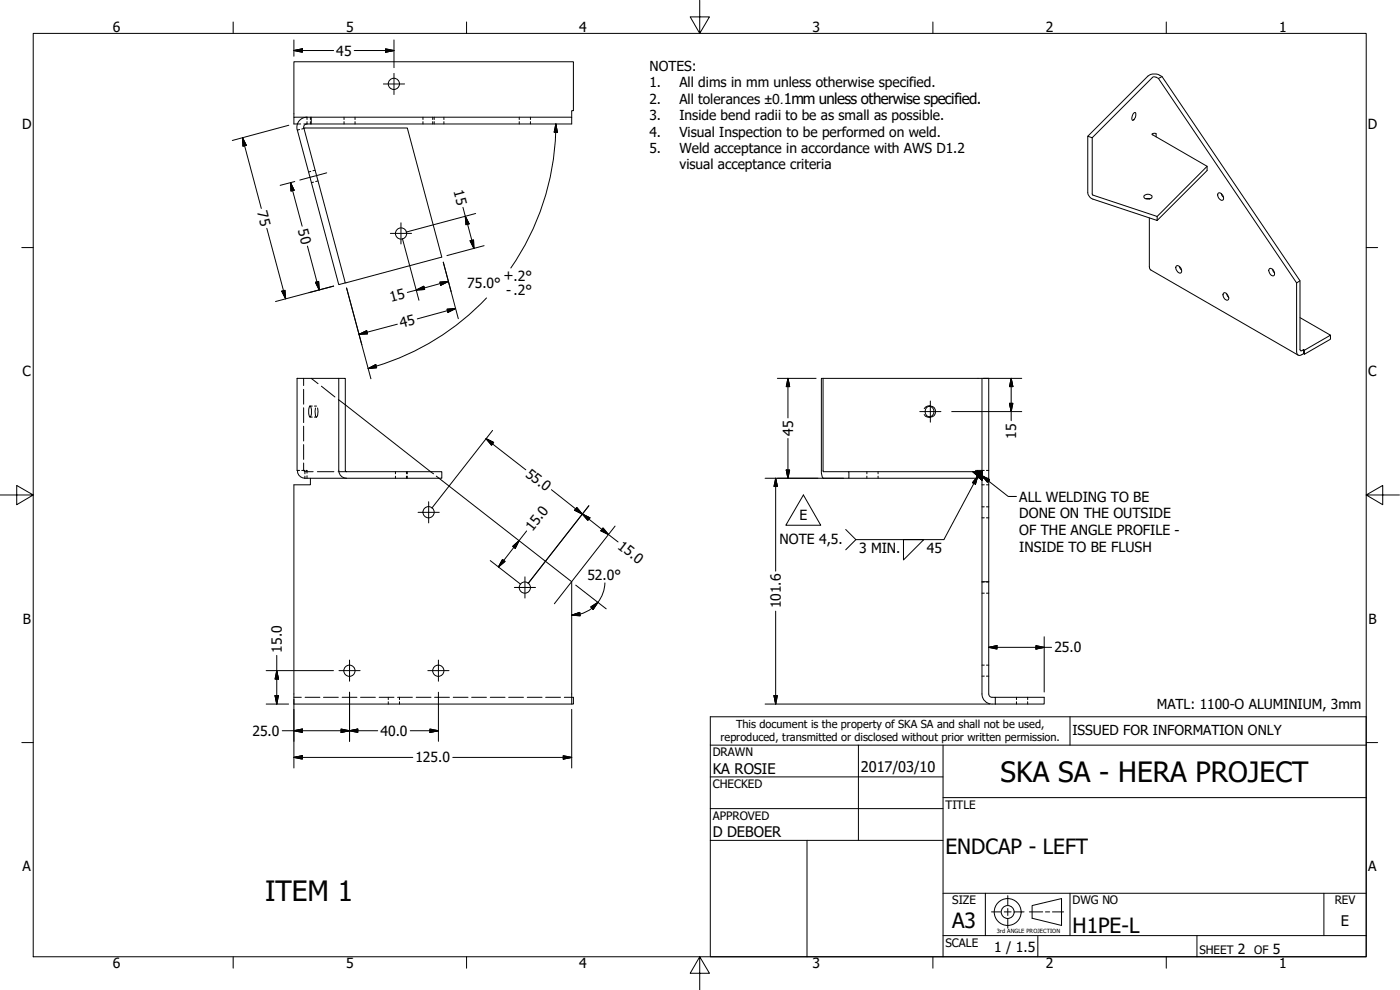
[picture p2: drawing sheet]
<svg xmlns="http://www.w3.org/2000/svg" width="420mm" height="297mm" viewBox="0 0 420 297" stroke-linecap="round" stroke-linejoin="round" font-family="sans-serif">
<!-- layer: Visible (ANSI) -->
<g fill="none" stroke="#000" stroke-width=".3">
<path d="M88.2 35.2v-16.7h83.9v14.7h-.5v2M90 36l1.2-.7 .9-.1h79.5v2h-79.5l-.6 .2-.3 .4v.6l12.4 46.5-1.9 .5-12.5-46.4 .1-1.8zM91.2 38.5l31-.1 10.4 38.7-29 7.8M92.1 35.2h-3.9v2h1.1M93.4 35.2v2M340.3 33.9l.4-.1a1.78 1.78 0 0 1-.8 2.3l-.2-1zM348.7 23l-1 .5M326.5 40.9l1.3 .4 18.2-18.2 1 .1 .7 .3 41.4 61.4v20.6a.95 .95 0 0 0 .5 1.1 .95 .95 0 0 0 1.1-.2l.5-.3v-1.2l-.7 .4-.4-.4v-20.6l-41.4-61.3a3.6 3.6 0 0 0-4.2-.2l-18 18.1v16.9l.6 1.4 .9 .5 19.3 6.5v-1.3l-19.4-6.5-.1-17.1M343.3 58.7l.3-.2a1.44 1.44 0 0 1 2.2 .5 1.45 1.45 0 0 1-2.5 0zM343.9 59.6h1.3M344.9 59.5v.2M347 41.1v-1l-.7-.1-.5 .2 16.5 9.7v1.3l-15 15"/>
<path d="M362.3 49.9l-15 15M365.5 58.1l.2-.2a1.43 1.43 0 0 1 1.3 2.2 1.51 1.51 0 0 1-1.5-2zM366.5 58.1l.7 1.1M344.9 65.4v14.6l.5 1 44.2 25.5M353.1 79.7a1.43 1.43 0 0 1 1.3 2.2 1.46 1.46 0 0 1-1.3-2.2zM353.9 79.9l.7 1.2M367.3 87.9a1.46 1.46 0 0 1 1.2 2.1 1.43 1.43 0 0 1-1.2-2.1zM368.1 88.1l.6 1.2M380.9 80.8l.2-.2a1.43 1.43 0 0 1 1.2 2.1 1.45 1.45 0 0 1-1.4-1.9zM381.9 80.8l.6 1.1M390.1 95.3l9.2 5.3-7.8 4.5M390.1 84.3l-1 .6"/>
<path d="M89.2 113.5h12.5v27.6a2.32 2.32 0 0 0 2.2 2.4h-12.4a2.45 2.45 0 0 1-2.3-2.4zM101.7 113.5h1.9l.1 27.9 28.9 .1v2h-28.7M247 113.5v27.9l7.8 .1v2h-7.7l-.3-.4-.3-1.2v-28.4h50.2v94.7a.99 .99 0 0 0 1 1M294.7 113.5v94.7a3 3 0 0 0 3 3.1M391.2 104.9l.3 .2M391.5 105.1v1.2l-.3-.2M399.3 100.6v1.2l-7.8 4.5M92.9 122l.1-.2a3.3 3.3 0 0 1 0 3.3l-.4-1zM103.6 121.5l25.6 20M279 121.8a1.69 1.69 0 0 1 1.3 1.7 1.69 1.69 0 0 1-1.3 1.6M93.2 143.5v2h-5v65.8h83.9v-2.1h-.5M131.8 143.5l39.8 31v36.8"/>
<path d="M254.8 141.5h38.7v2h-38.7M294.7 141.1h-1.3l.1 .4M294.7 174.5h2M297.8 209.2h.9v2.1M297.8 211.3h.9M298.7 209.2h14.7v2.1h-14.7"/>
<circle cx="118.2" cy="25.2" r="1.68"/>
<circle cx="120.4" cy="70.1" r="1.68"/>
<circle cx="279.3" cy="123.5" r="1.64"/>
<circle cx="128.6" cy="153.7" r="1.68"/>
<circle cx="157.5" cy="176.3" r="1.68"/>
<circle cx="104.9" cy="201.2" r="1.68"/>
<circle cx="131.5" cy="201.2" r="1.68"/>
</g>
<!-- layer: Border (ANSI) -->
<g fill="none" stroke="#000" stroke-width=".3">
<path d="M89.3 37.2h.9M89.9 38.8l-.6 .2M91.2 38.5l-.6 .2M92.1 35.2v.7M92.1 36.5v.7h-.9M93.2 35.2v.7M93.2 36.5v.7M103.3 35.2v.7M103.3 36.5v.7M106.6 35.2v.7M106.6 36.5v.7M126.9 35.2v.7"/>
<path d="M126.9 36.5v.7M129.9 35.2v.7M129.9 36.5v.7M130.3 35.2v.7M130.3 36.5v.7M133.2 35.2v.7M133.2 36.5v.7M155.8 35.2v.7M155.8 36.5v.7M159.2 35.2v.7M159.2 36.5v.7M93.3 51.4l-.7 .2"/>
<path d="M94.1 54.7l-.6 .1M94.6 51.1l-.7 .1M95.4 54.3l-.7 .2M91.1 113.5v2.2M91.1 116.8v4.5M93.4 113.5l2 1.6M96.5 115.9l4 3.2M101.5 119.9l2.1 1.6M91.1 138.9l.1 2.4M91.1 122.4v4.4M91.1 127.9v4.4M91.1 133.4v4.4"/>
<path d="M93 121.8h.7M93 125.1h.7M94.4 121.8h.6M94.4 125.1h.6M94.7 122.4l-.1 1.1a1.73 1.73 0 0 0 .4 1.6M95.3 122.4l.1 1.1a1.73 1.73 0 0 1-.4 1.6M277.4 124.4l.3 .5 1.3 .2M278.7 121.8h.2M278.7 125.1h.2M279 121.8h-.7l-.9 .8M279 121.8h.2M279 125.1h.2"/>
<path d="M89.3 141.1h.6M90.6 141.1h.9M91.4 141.4l.1 .1M91.5 141.5v.7M91.5 142.9v.6M91.5 141.5h2.5M91.8 141.1h.3v.9M92.1 142.7v.8M95.2 141.5h5M101.5 141.5h2.4M118.7 141.5v.7M118.7 142.9v.6"/>
<path d="M122 141.5v.7M122 142.9v.6M122.2 141.5v.7M122.2 142.9v.6M129.2 141.5l.9 .7M130.9 142.9l.9 .6M260.2 141.5v.7M260.2 142.9v.6M263.5 141.5v.7M263.5 142.9v.6M293.1 141.1h-.2v.9M293.1 142.8l.4 .7"/>
<path d="M293.2 141.1h.2M294.7 141.1h.7M294.7 143.5h.7M294.7 145.5h.7M294.7 155.4h.7M294.7 152.1h.7M296 141.1h.7M296 143.5h.7M296 145.5h.7M296 155.4h.7M296 152.1h.7M294.7 178h.7"/>
<path d="M294.7 174.6h.7M296 178h.7M296 174.6h.7M294.7 199.6h.7M296 199.6h.7M88.2 209.2h2.2M91.6 209.2h4.4M97.1 209.2h4.4M102.7 209.2h4.4M108.2 209.2h4.4M113.8 209.2h4.4M116.5 209.2v.7"/>
<path d="M116.5 210.6v.7M119.3 209.2h4.5M119.9 209.2v.7M119.9 210.6v.7M124.9 209.2h4.4M130.4 209.2h4.5M136 209.2h4.5M141.5 209.2h4.5M147.1 209.2h4.5M152.7 209.2h4.4M158.2 209.2h4.5M163.8 209.2h4.4"/>
<path d="M169.4 209.2h2.2M294.7 202.9h.7M296 202.9h.7M305.1 209.2v.7M305.1 210.6v.7M308.4 209.2v.7M308.4 210.6v.7"/>
</g>
<!-- layer: Symbol (ANSI) -->
<path d="M241.1 148.5l5.2 9.1h-10.5zM253.8 158.9l3.1 3-3.1 3.1M292 141.5h2.7v2.5zM293.4 142.9l-.7 2.4-.9-.5zM293.4 142.9l-10.1 19h-26.4M294.7 142.7l2.3 1.2-.6 .8zM294.7 142.7l7.9 6.3h2.5M271.1 161.9h6.1l-6.1 6.1z" fill="none" stroke="#000" stroke-width=".3"/>
<path d="M293.4 142.9l-.7 2.4zM293.4 142.9l-.7 2.4-.9-.5zM292 141.5h2.7v2.5zM294.7 142.7l2.3 1.2zM294.7 142.7l2.3 1.2-.6 .8z" fill="#000" stroke="#000" stroke-width=".3"/>
<!-- layer: Title (ANSI) -->
<g fill="none" stroke="#000" stroke-width=".3">
<path d="M10 10h400v277.1h-400zM70 6.6v3.4M140 6.6v3.4M210 0v10l-2.9-4.9h5.8l-2.9 4.9M280 6.6v3.4M350 6.6v3.4M6.5 74.3h3.5M410 74.3h3.4M0 148.5h10l-5-2.8v5.7l5-2.9M410 148.5l5 2.9v-5.7l-5 2.8h10M6.5 222.8h3.5M410 222.8h3.4"/>
<path d="M70 287.1v3.4M140 287.1v3.4M210 287.1l2.9 4.9h-5.8l2.9-4.9v9.9M280 287.1v3.4M350 287.1v3.4"/>
</g>
<!-- layer: Sketch Geometry (ANSI) -->
<g fill="none" stroke="#000" stroke-width=".3">
<path d="M213.2 215.1h196.8v72h-196.8zM321.1 215.1v8.5M213.2 233.1h69.8M213.2 223.6h196.8M257.6 223.6v28.5M283 239.3h127M283 223.6v63.5M213.2 242.6h69.8M213.2 252.1h69.8M242.2 252.1v35M283 268h127M295.7 268v12.7"/>
<path d="M297.6 273.6h2.7M301.4 273.6h2.1M302.5 268.7v2.8M302.5 272.6v2.1M302.5 275.8v2.7M304.5 273.6h2.8M308.9 273.6h4M309.8 271.7l8.8-2.1v8.1l-8.8-2.2zM313.8 273.6h1.2M315.8 273.6h3.4M321.1 268v12.7M397.3 268v12.7"/>
<path d="M283 280.7h127M311.5 280.7v6.4M359.2 280.7v6.4"/>
<circle cx="302.4" cy="273.6" r="4"/>
<circle cx="302.4" cy="273.6" r="1.94"/>
</g>
<!-- layer: Dimension (ANSI) -->
<g fill="none" stroke="#000" stroke-width=".3">
<path d="M88.2 15.2l2.5-.5v1zM88.2 12v4.9M88.2 15.2h11.9M106.3 15.2h11.9M115.7 14.7l2.5 .5-2.5 .5zM118.2 12v8.3M86.7 37.6l-17 4.5M166.8 37.2l.5 2.5h-1zM166.8 37.2a76 76 0 0 1-13.5 43.2M72.8 41.3l1.1 2.3-1 .3zM72.8 41.3l5.6 21.2M87.2 54.8l1.1 2.3-1 .2z"/>
<path d="M87.2 54.8l3.5 13.1M88.5 54.5l-4.4 1.1M80.1 68.5l5.6 21.1M92.3 73.8l3.5 13.2M120.8 71.6l4.9 18.5M133 78.7l4.5 16.9M138.9 62.2l3.3 12.3M139.6 64.9l1.2 2.3-1 .2zM141.1 72.2l1-.2 .1 2.5zM142.7 64.1l-20.8 5.5M145.3 73.7l-11.2 3M84.6 87.4l.9-.3 .2 2.5z"/>
<path d="M92.7 87.8l7.4-2-17.4 4.7M94.7 84.7l.9-.3 .2 2.6zM104 86.4l7.3 27.3M119.3 97.3l-11.5 3M124.9 87l2.3-1.1 .2 1zM132 84.6l2.6-.2-2.3 1.2zM134.2 92.8l2.5-.2-2.3 1.1zM134.6 84.4l-12.4 3.3M136.7 92.6l-11.5 3.1M146 89.4a76 76 0 0 1-33.1 20.5M107.8 100.3l2.2-1.1 .3 1zM110.5 110.6l2.3-1.2 .2 .9z"/>
<path d="M112.9 109.9l-2.4 .7M233.3 113.5h11.6M236.5 113.5l.5 2.5h-1zM236.5 113.5v11.9M295.1 113.5h11.5M303.5 113.5l.5 2.5h-1zM303.5 113.5v12.7M145.9 131.6l2.2 1.2-.6 .8zM145.9 131.6l11.9 9.4M147.8 129.1l-18.2 23.3M236.5 131.6v11.9M285.6 123.5h21"/>
<path d="M303 121h1l-.5 2.5zM158.1 159.3l-8.5 10.8M165.5 146.9l20 15.7M173.1 152.3l1.7 1.9-2.3-1.1zM174.8 154.2l2.2 1.2-.6 .7zM176.7 151.8l-18.2 23.3M181 158.4l1.6 2-2.3-1.2zM184.6 157.8l-18.2 23.4M229.6 143.5h23.6M232.8 143.5l.5 2.5h-1zM232.8 143.5v27.9M236 141h1l-.5 2.5z"/>
<path d="M147.1 168.2l9.2 7.1M150.8 167.9l.8 .6-2 1.6zM153.9 163.9l1.9-1.7-1.2 2.3zM172.8 175.6l9.1 7.1M181.5 174.9a10 10 0 0 1-2.1 5.8M83.1 196.6v14.7M171.6 184.6l2.4-.8 .1 1zM174.1 184.3l-2.5 .3M177.3 182.1l2.2-1.4-1.5 2.2zM179.5 180.7a10 10 0 0 1-3.3 2.7l-2.2 .9M232.8 183.4v27.9M296.7 194.2l2.5-.5v1z"/>
<path d="M296.7 194.2h18.9M310.9 193.7l2.5 .5-2.5 .5zM313.4 191.1v16.5M79.9 211.3h6.7M79.9 201.2h20.2M82.5 208.7h1.1l-.5 2.6zM83.1 201.2l.5 2.6h-1.1zM84.7 219.3h28.6M88.2 219.3l2.5-.6v1.1zM88.2 209.9v20.5M102.4 218.7l2.5 .6-2.5 .5zM104.9 219.3l2.5-.6v1.1z"/>
<path d="M104.9 207.7v14.7M123.1 219.3h8.5M129 218.7l2.6 .6-2.6 .5zM131.6 207.7v14.7M171.6 212.8v17.6M229.6 211.3h67.5M232.3 208.7h1l-.5 2.6zM88.2 227.3l2.5-.6v1.1zM88.2 227.3h35.7M135.9 227.3h35.7M169 226.7l2.6 .6-2.6 .5z"/>
</g>
<g fill="#000" stroke="#000" stroke-width=".3">
<path d="M88.2 15.2l2.5-.5zM88.2 15.2l2.5-.5v1zM115.7 15.7l2.5-.5zM115.7 14.7l2.5 .5-2.5 .5zM166.8 37.2l.5 2.5zM166.8 37.2l.5 2.5h-1zM72.8 41.3l1.1 2.3zM72.8 41.3l1.1 2.3-1 .3zM87.2 54.8l1.1 2.3zM87.2 54.8l1.1 2.3-1 .2zM139.6 64.9l1.2 2.3zM139.6 64.9l1.2 2.3-1 .2z"/>
<path d="M141.1 72.2l1.1 2.3zM141.1 72.2l1-.2 .1 2.5zM84.6 87.4l1.1 2.2zM84.6 87.4l.9-.3 .2 2.5zM94.7 84.7l1.1 2.3zM94.7 84.7l.9-.3 .2 2.6zM107.8 100.3l2.2-1.1zM107.8 100.3l2.2-1.1 .3 1zM124.9 87l2.3-1.1zM124.9 87l2.3-1.1 .2 1zM132.3 85.6l2.3-1.2zM132 84.6l2.6-.2-2.3 1.2z"/>
<path d="M134.4 93.7l2.3-1.1zM134.2 92.8l2.5-.2-2.3 1.1zM110.5 110.6l2.3-1.2zM110.5 110.6l2.3-1.2 .2 .9zM236.5 113.5l.5 2.5zM236.5 113.5l.5 2.5h-1zM303.5 113.5l.5 2.5zM303.5 113.5l.5 2.5h-1zM145.9 131.6l2.2 1.2zM145.9 131.6l2.2 1.2-.6 .8zM303 121l.5 2.5zM303 121h1l-.5 2.5z"/>
<path d="M172.5 153.1l2.3 1.1zM173.1 152.3l1.7 1.9-2.3-1.1zM174.8 154.2l2.2 1.2zM174.8 154.2l2.2 1.2-.6 .7zM180.3 159.2l2.3 1.2zM181 158.4l1.6 2-2.3-1.2zM232.8 143.5l.5 2.5zM232.8 143.5l.5 2.5h-1zM236 141l.5 2.5zM236 141h1l-.5 2.5zM150.8 167.9l-1.2 2.2zM150.8 167.9l.8 .6-2 1.6z"/>
<path d="M155.8 162.2l-1.2 2.3zM153.9 163.9l1.9-1.7-1.2 2.3zM171.6 184.6l2.4-.8zM171.6 184.6l2.4-.8 .1 1zM179.5 180.7l-1.5 2.2zM177.3 182.1l2.2-1.4-1.5 2.2zM296.7 194.2l2.5-.5zM296.7 194.2l2.5-.5v1zM310.9 194.7l2.5-.5zM310.9 193.7l2.5 .5-2.5 .5zM82.5 208.7l.6 2.6zM82.5 208.7h1.1l-.5 2.6z"/>
<path d="M83.1 201.2l.5 2.6zM83.1 201.2l.5 2.6h-1.1zM88.2 219.3l2.5-.6zM88.2 219.3l2.5-.6v1.1zM102.4 219.8l2.5-.5zM102.4 218.7l2.5 .6-2.5 .5zM104.9 219.3l2.5-.6zM104.9 219.3l2.5-.6v1.1zM129 219.8l2.6-.5zM129 218.7l2.6 .6-2.6 .5zM232.3 208.7l.5 2.6zM232.3 208.7h1l-.5 2.6z"/>
<path d="M88.2 227.3l2.5-.6zM88.2 227.3l2.5-.6v1.1zM169 227.8l2.6-.5zM169 226.7l2.6 .6-2.6 .5z"/>
</g>
<!-- layer: Center Mark (ANSI) -->
<g fill="none" stroke="#000" stroke-width=".3">
<path d="M115.1 25.2h6.3M118.2 22v6.4M117.2 70h6.3M120.3 66.9v6.3M276 123.5h6.4M279.2 120.3v6.4M125.5 153.7h6.3M128.7 150.5v6.4M154.4 176.3h6.3M157.5 173.1v6.3M104.9 198v6.4M131.6 198v6.4"/>
<path d="M101.7 201.2h6.4M128.4 201.2h6.3"/>
</g>
<!-- layer: Centerline (ANSI) -->
<path d="M98 51.9l-8 2.1" fill="none" stroke="#000" stroke-width=".3"/>
<g font-size="8.4">
<text x="300.3" y="234.5">SKA SA - HERA PROJECT</text>
<text x="79.6" y="270.4">ITEM 1</text>
</g>
<g font-size="6.3">
<text x="283.8" y="256.1">ENDCAP - LEFT</text>
<text x="285.8" y="278.6">A3</text>
<text x="321.9" y="280">H1PE-L</text>
</g>
<g font-size="4.4">
<text x="213.9" y="232.2">KA ROSIE</text>
<text x="258.4" y="231.6">2017/03/10</text>
<text x="213.9" y="251.3">D DEBOER</text>
<text x="402.4" y="277.9">E</text>
</g>
<g font-size="4.2">
<text x="33.8" y="9.6">6</text>
<text x="103.9" y="9.6">5</text>
<text x="173.9" y="9.6">4</text>
<text x="243.8" y="9.6">3</text>
<text x="313.9" y="9.6">2</text>
<text x="383.9" y="9.6">1</text>
<text x="100.9" y="16.7">45</text>
<text x="6.7" y="38.7">D</text>
<text x="410.5" y="38.7">D</text>
<text x="136.1" y="57.4" transform="rotate(75 136.1 57.4)">15</text>
<text x="77.2" y="63.7" transform="rotate(75 77.2 63.7)">75</text>
<text x="89.4" y="69.1" transform="rotate(75 89.4 69.1)">50</text>
<text x="140.2" y="86.5">75.0°</text>
<text x="151.1" y="84.1">+.2°</text>
<text x="151.9" y="88.4">-.2°</text>
<text x="117.4" y="90.6" transform="rotate(-15 117.4 90.6)">15</text>
<text x="120.4" y="98.5" transform="rotate(-15 120.4 98.5)">45</text>
<text x="6.8" y="113">C</text>
<text x="410.7" y="113">C</text>
<text x="238" y="130.8" transform="rotate(-90 238 130.8)">45</text>
<text x="305" y="131.6" transform="rotate(-90 305 131.6)">15</text>
<text x="157.5" y="142.7" transform="rotate(38 157.5 142.7)">55.0</text>
<text x="305.9" y="150.5">ALL WELDING TO BE</text>
<text x="305.9" y="155.5">DONE ON THE OUTSIDE</text>
<text x="159.8" y="159.6" transform="rotate(-52 159.8 159.6)">15.0</text>
<text x="239.9" y="156.1">E</text>
<text x="305.9" y="160.5">OF THE ANGLE PROFILE -</text>
<text x="185.2" y="164.3" transform="rotate(38 185.2 164.3)">15.0</text>
<text x="233.9" y="163.1">NOTE 4,5.</text>
<text x="257.8" y="165.9">3 MIN.</text>
<text x="278.2" y="165.8">45</text>
<text x="305.9" y="165.5">INSIDE TO BE FLUSH</text>
<text x="176.3" y="174">52.0°</text>
<text x="234.3" y="182.5" transform="rotate(-90 234.3 182.5)">101.6</text>
<text x="6.9" y="187.2">B</text>
<text x="410.7" y="187.2">B</text>
<text x="84.6" y="195.8" transform="rotate(-90 84.6 195.8)">15.0</text>
<text x="316.4" y="195.8">25.0</text>
<text x="75.8" y="220.8">25.0</text>
<text x="114.2" y="220.8">40.0</text>
<text x="124.7" y="228.8">125.0</text>
<text x="6.8" y="261.4">A</text>
<text x="410.7" y="261.4">A</text>
<text x="298.3" y="285.6">1 / 1.5</text>
<text x="371.5" y="286.2">2</text>
<text x="382" y="286.2">5</text>
<text x="33.8" y="290.5">6</text>
<text x="103.9" y="290.5">5</text>
<text x="173.9" y="290.5">4</text>
<text x="243.8" y="290.5">3</text>
<text x="313.9" y="290.5">2</text>
<text x="383.9" y="290.5">1</text>
</g>
<g font-size="4.1">
<text x="194.9" y="21.2">NOTES:</text>
<text x="194.9" y="26.1">1.</text>
<text x="203.9" y="26.1">All dims in mm unless otherwise specified.</text>
<text x="194.9" y="31.1">2.</text>
<text x="203.9" y="31.1">All tolerances ±0.1mm unless otherwise specified.</text>
<text x="194.9" y="36.1">3.</text>
<text x="194.9" y="41">4.</text>
<text x="203.9" y="36.1">Inside bend radii to be as small as possible.</text>
<text x="203.9" y="41">Visual Inspection to be performed on weld.</text>
<text x="194.9" y="46">5.</text>
<text x="203.9" y="46">Weld acceptance in accordance with AWS D1.2</text>
<text x="203.9" y="50.8">visual acceptance criteria</text>
<text x="347.2" y="212.8">MATL: 1100-O ALUMINIUM, 3mm</text>
<text x="321.9" y="220.5">ISSUED FOR INFORMATION ONLY</text>
</g>
<g font-size="3.5">
<text x="213.9" y="226.9">DRAWN</text>
<text x="213.9" y="236.4">CHECKED</text>
<text x="213.9" y="245.9">APPROVED</text>
<text x="283.8" y="242.6">TITLE</text>
<text x="285.8" y="271.3">SIZE</text>
<text x="321.9" y="271.3">DWG NO</text>
<text x="400.6" y="271.3">REV</text>
<text x="283.8" y="284">SCALE</text>
<text x="360" y="286.2">SHEET</text>
<text x="376.4" y="286.2">OF</text>
</g>
<g font-size="3.3">
<text x="220.9" y="218.4">This document is the property of SKA SA and shall not be used,</text>
<text x="216.3" y="222.4">reproduced, transmitted or disclosed without prior written permission.</text>
</g>
<text font-size="1.7" x="299.1" y="280">3rd ANGLE PROJECTION</text>
</svg>
